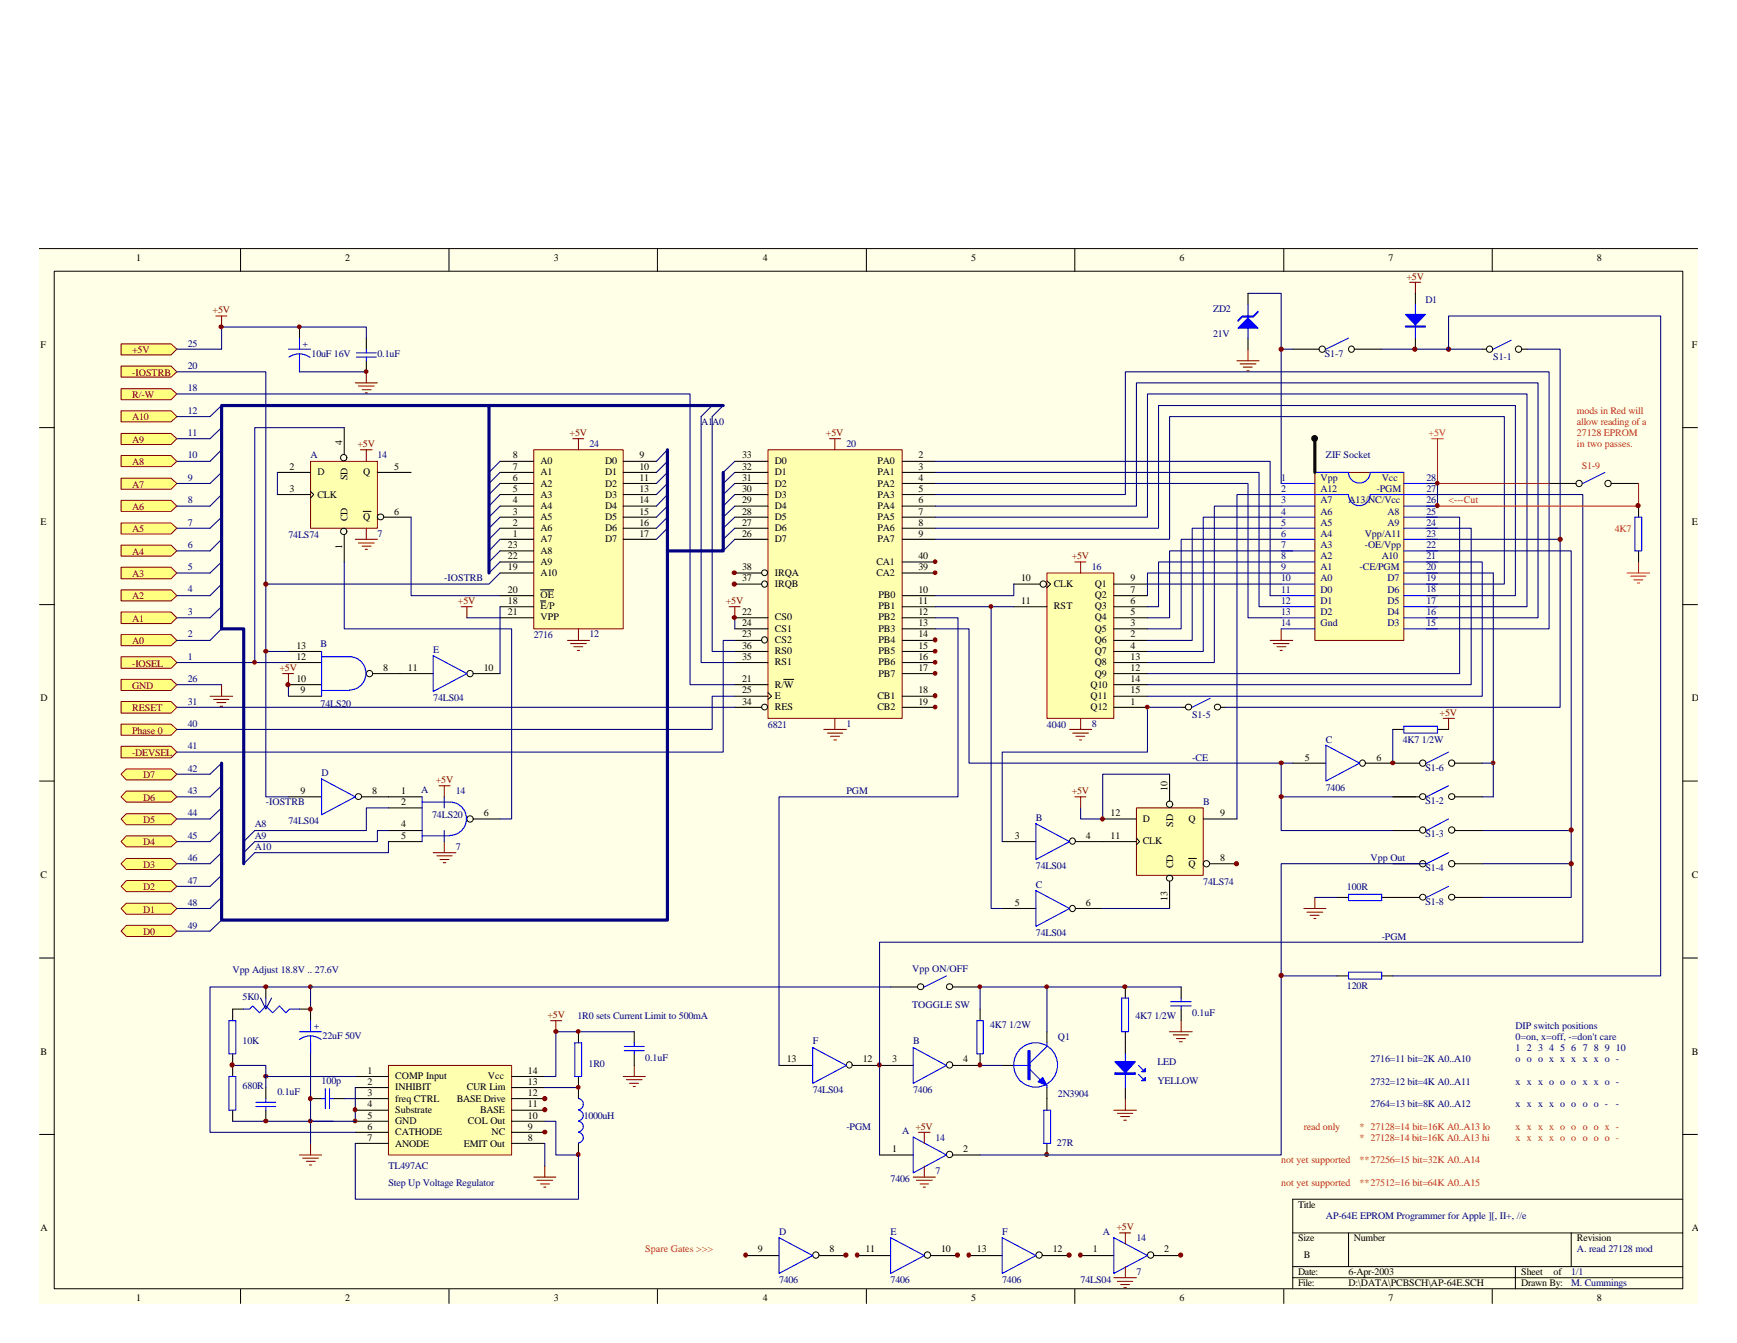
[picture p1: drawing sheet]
<svg xmlns="http://www.w3.org/2000/svg" width="279mm" height="216mm" viewBox="0 0 279 216" stroke-linecap="round" stroke-linejoin="round" font-family="sans-serif">
<path d="M6.3 40h266.7v169.5h-266.7z" fill="#ffffe8"/>
<g fill="none" stroke="#000" stroke-width=".16">
<path d="M6.3 40h266.8M38.7 40v3.6M72.2 40v3.6M105.7 40v3.6M139.4 40v3.6M172.9 40v3.6M206.5 40v3.6M240 40v3.6M8.7 43.6h262v163.6h-262zM6.3 68.7h2.4M270.7 68.7h2.3M6.3 97.2h2.4"/>
<path d="M270.7 97.2h2.3M6.3 125.6h2.4M58.2 128a.48 .48 0 0 0-.5-.4 .48 .48 0 0 0-.5 .4 .48 .48 0 0 0 .5 .5h.2l.3-.4M270.7 125.6h2.3M6.3 154h2.4M270.7 154h2.3M6.3 182.4h2.4M207.9 198.2h62.8M216.9 198.2v5.4M252.7 198.2v5.4M270.7 182.4h2.3M270.7 192.8h-62.8v14.4"/>
<path d="M38.7 207.3v2.2M72.2 207.3v2.2M105.7 207.3v2.2M139.4 207.3v2.2M172.9 207.3v2.2M206.5 207.3v2.2M207.9 203.6h62.8M207.9 205.4h62.8M240 207.3v2.2M243.8 203.6v3.6"/>
<circle cx="75.6" cy="108.3" r=".51"/>
<circle cx="172.5" cy="135.2" r=".49"/>
<circle cx="172.5" cy="146" r=".49"/>
<circle cx="136.6" cy="171.2" r=".49"/>
<circle cx="185.1" cy="201.8" r=".51"/>
</g>
<path d="M64.3 108.3h5.4M76.2 108.3h4.2M46.4 128.1h5.3M58.3 128.1h4.2M161.2 135.3h5.4M173.1 135.3h4.3M161.2 146h5.4M173.1 146h4.3M125.3 171.3h5.4M137.2 171.3h4.3M173.8 201.8h5.4M185.7 201.8h4.3" fill="none" stroke="#000" stroke-width=".17"/>
<path d="M69.7 105.4l5.4 2.9-5.4 2.9zM51.7 125.2l5.4 2.9-5.4 2.9zM166.6 132.4l5.4 2.9-5.4 2.9zM166.6 143.2l5.4 2.8-5.4 2.9zM130.7 168.4l5.4 2.9-5.4 2.9zM179.2 199l5.4 2.8-5.4 2.9z" fill="none" stroke="#00f" stroke-width=".17"/>
<path d="M50 74.2h10.7v10.7h-10.7z" fill="#ffffb0" stroke="#800000" stroke-width=".16"/>
<g fill="none" stroke="#000" stroke-width=".16">
<path d="M50 79l.5 .5-.5 .6M61.7 83.1a.48 .48 0 0 0-.5-.5 .48 .48 0 0 0-.4 .5 .48 .48 0 0 0 .4 .5l.5-.3v-.2"/>
<circle cx="55.3" cy="73.6" r=".51"/>
<circle cx="55.3" cy="85.4" r=".51"/>
</g>
<path d="M44.6 79.5h5.4M44.6 75.9h5.4M55.4 68.7v4.4M60.7 75.9h5.4M55.4 86v4.3M58.4 82.2h1.3M61.8 83.1h4.3" fill="none" stroke="#000" stroke-width=".17"/>
<path d="M182.8 129.9h10.7v10.8h-10.7z" fill="#ffffb0" stroke="#800000" stroke-width=".16"/>
<g fill="none" stroke="#000" stroke-width=".16">
<path d="M182.8 134.7l.5 .6-.5 .5M188.6 141.1a.48 .48 0 0 0-.5-.4 .48 .48 0 0 0-.4 .5 .48 .48 0 0 0 .4 .4h.3l.2-.4"/>
<circle cx="59.4" cy="108.3" r=".51"/>
<circle cx="75.6" cy="131.7" r=".51"/>
<circle cx="188.1" cy="129.3" r=".51"/>
<circle cx="194.1" cy="138.9" r=".51"/>
<circle cx="219.1" cy="122.7" r=".49"/>
<circle cx="152.7" cy="171.2" r=".51"/>
<circle cx="152.7" cy="185.6" r=".51"/>
<circle cx="131.2" cy="201.8" r=".51"/>
<circle cx="149.2" cy="201.8" r=".51"/>
<circle cx="167.1" cy="201.8" r=".51"/>
</g>
<g fill="none" stroke="#000" stroke-width=".17">
<path d="M46.4 104.7h5.3M46.4 106.5h5.3M46.4 110.1h5.3M46.4 111.9h5.3M60 108.3h4.3M62.5 135.3h5.4M62.5 128.1h5.4M62.5 129.9h5.4M62.5 133.5h5.4M76.2 131.7h4.2M177.4 135.3h5.4M177.4 131.7h5.4"/>
<path d="M188.1 124.5v4.3M191.2 138h1.2M193.5 131.7h5.5M194.6 138.9h4.4M207.9 122.7h5.4M219.7 122.7h4.3M188.1 141.7v4.3M141.5 171.3h5.4M153.3 171.3h4.3M141.5 185.7h5.4M153.3 185.7h4.3M120 201.8h5.3"/>
<path d="M131.8 201.8h4.3M137.9 201.8h5.4M149.8 201.8h4.3M155.9 201.8h5.3M167.7 201.8h4.3"/>
</g>
<path d="M51.7 105.6h4.9l.8 .2a2.46 2.46 0 0 1 1.1 1.1l.3 .9v.9l-.2 .8a2.46 2.46 0 0 1-1.1 1.1l-.5 .2-.8 .1M51.7 104.7v7.2M51.7 111h4.5M213.3 119.8l5.4 2.9-5.4 2.9zM67.9 128.9h4.9l.8 .3a2.46 2.46 0 0 1 1.1 1.1l.3 .8v1l-.2 .7a2.46 2.46 0 0 1-1.1 1.1l-.5 .3-.8 .1M67.9 128.1v7.2M67.9 134.4h4.5M146.9 168.4l5.3 2.9-5.3 2.9zM125.3 199l5.4 2.8-5.4 2.9zM143.3 199l5.4 2.8-5.4 2.9zM146.9 182.8l5.3 2.9-5.3 2.9zM161.2 199l5.4 2.8-5.4 2.9z" fill="none" stroke="#00f" stroke-width=".17"/>
<path d="M168.4 92.1h10.8v23.4h-10.8z" fill="#ffffb0" stroke="#800000" stroke-width=".16"/>
<g fill="none" stroke="#000" stroke-width=".16">
<path d="M168.4 93.4l.6 .5-.6 .6"/>
<circle cx="167.8" cy="93.9" r=".51"/>
</g>
<g fill="none" stroke="#000" stroke-width=".17">
<path d="M163.1 93.9h4.2M163.1 97.5h5.3M179.2 93.9h5.4M179.2 97.5h5.4M179.2 95.8h5.4M179.2 99.3h5.4M179.2 101.1h5.4M179.2 103h5.4M179.2 104.7h5.4M179.2 106.5h5.4M179.2 108.3h5.4M179.2 110.1h5.4"/>
<path d="M179.2 111.9h5.4M179.2 113.7h5.4"/>
</g>
<path d="M123.5 72.3h21.6v43.2h-21.6z" fill="#ffffb0" stroke="#800000" stroke-width=".16"/>
<g fill="none" stroke="#000" stroke-width=".17">
<path d="M118.2 74.2h5.3M118.2 75.9h5.3M118.2 77.7h5.3M118.2 79.5h5.3M145.1 74.2h5.4M145.1 75.9h5.4M145.1 77.7h5.4M145.1 79.5h5.4M118.2 81.4h5.3M118.2 83.1h5.3M118.2 84.9h5.3M118.2 86.7h5.3"/>
<path d="M118.2 92.1h4.3M118.2 93.9h4.3M118.2 99.3h5.3M145.1 81.4h5.4M145.1 83.1h5.4M145.1 84.9h5.4M145.1 86.7h5.4M145.1 90.3h5.4M145.1 92.1h5.4M145.1 95.8h5.4M145.1 97.5h5.4M145.1 99.3h5.4"/>
<path d="M118.2 101.1h5.3M118.2 103h4.3M118.2 104.7h5.3M118.2 106.5h5.3M118.2 110.1h5.3M118.2 111.9h5.3M118.2 113.7h4.3M126.1 109.2h1.6M145.1 101.1h5.4M145.1 103h5.4M145.1 104.7h5.4M145.1 106.5h5.4"/>
<path d="M145.1 108.3h5.4M145.1 111.9h5.4M145.1 113.7h5.4"/>
</g>
<g fill="none" stroke="#000" stroke-width=".16">
<path d="M123.4 92a.47 .47 0 0 0-.7-.3 .47 .47 0 0 0 0 .8 .47 .47 0 0 0 .7-.4M123.4 113.6a.47 .47 0 0 0-.7-.4 .47 .47 0 0 0 0 .8 .47 .47 0 0 0 .7-.3M123.5 111.3l.6 .6-.6 .5"/>
<circle cx="123" cy="93.9" r=".49"/>
<circle cx="123" cy="102.9" r=".49"/>
</g>
<path d="M85.9 72.3h14.3v28.8h-14.3z" fill="#ffffb0" stroke="#800000" stroke-width=".16"/>
<g fill="none" stroke="#000" stroke-width=".17">
<path d="M80.4 74.2h5.5M80.4 75.9h5.5M80.4 77.7h5.5M80.4 79.5h5.5M100.2 74.2h5.4M100.2 75.9h5.4M100.2 77.7h5.4M100.2 79.5h5.4M80.4 81.4h5.5M80.4 83.1h5.5M80.4 84.9h5.5M80.4 86.7h5.5"/>
<path d="M80.4 88.6h5.5M80.4 90.3h5.5M80.4 92.1h5.5M80.4 97.5h5.5M80.4 95.8h5.5M80.4 99.3h5.5M87 96.6h.8M87 94.8h2.1M100.2 81.4h5.4M100.2 83.1h5.4M100.2 84.9h5.4M100.2 86.7h5.4"/>
</g>
<g fill="#ffff80" stroke="#800000" stroke-width=".16">
<path d="M19.5 55.3h8l.9 .8-.9 1h-8z" fill-rule="evenodd"/>
<path d="M19.5 58.8h8l.9 1-.9 .8h-8z" fill-rule="evenodd"/>
<path d="M19.5 62.5h8l.9 .8-.9 1h-8z" fill-rule="evenodd"/>
<path d="M19.5 66h8l.9 1-.9 .8h-8z" fill-rule="evenodd"/>
<path d="M19.5 69.7h8l.9 .8-.9 1h-8z" fill-rule="evenodd"/>
<path d="M19.5 73.2h8l.9 1-.9 .8h-8z" fill-rule="evenodd"/>
<path d="M19.5 76.9h8l.9 .8-.9 1h-8z" fill-rule="evenodd"/>
<path d="M19.5 80.4h8l.9 1-.9 .8h-8z" fill-rule="evenodd"/>
<path d="M19.5 84.1h8l.9 .8-.9 1h-8z" fill-rule="evenodd"/>
<path d="M19.5 87.6h8l.9 1-.9 .8h-8z" fill-rule="evenodd"/>
<path d="M19.5 91.2h8l.9 .9-.9 .9h-8z" fill-rule="evenodd"/>
<path d="M19.5 94.8h8l.9 1-.9 .8h-8z" fill-rule="evenodd"/>
<path d="M19.5 98.4h8l.9 .9-.9 .9h-8z" fill-rule="evenodd"/>
<path d="M19.5 102h8l.9 1-.9 .8h-8z" fill-rule="evenodd"/>
<path d="M19.5 105.6h8l.9 .9-.9 .9h-8z" fill-rule="evenodd"/>
<path d="M19.5 109.2h8l.9 .9-.9 .9h-8z" fill-rule="evenodd"/>
<path d="M19.5 112.8h8l.9 .9-.9 .9h-8z" fill-rule="evenodd"/>
<path d="M19.5 116.4h8l.9 .9-.9 .9h-8z" fill-rule="evenodd"/>
<path d="M19.5 120h8l.9 .9-.9 .9h-8z" fill-rule="evenodd"/>
<path d="M19.5 124.5l.8-.9h7.2l.9 .9-.9 .9h-7.2z" fill-rule="evenodd"/>
<path d="M20.3 127.2h7.2l.9 .9-.9 .8h-7.2l-.8-.8z" fill-rule="evenodd"/>
<path d="M19.5 131.7l.8-.9h7.2l.9 .9-.9 .9h-7.2z" fill-rule="evenodd"/>
<path d="M20.3 134.4h7.2l.9 .9-.9 .8h-7.2l-.8-.8z" fill-rule="evenodd"/>
<path d="M20.3 138h7.2l.9 .9-.9 .9h-7.2l-.8-.9z" fill-rule="evenodd"/>
<path d="M20.3 141.6h7.2l.9 .9-.9 .8h-7.2l-.8-.8z" fill-rule="evenodd"/>
<path d="M19.5 146l.8-.8h7.2l.9 .8-.9 1h-7.2z" fill-rule="evenodd"/>
<path d="M20.3 148.8h7.2l.9 .9-.9 .8h-7.2l-.8-.8z" fill-rule="evenodd"/>
</g>
<g fill="none" stroke="#000080" stroke-width=".17">
<path d="M28.4 59.8h14.4v44.9h3.6M28.4 56.1h7.2M28.4 63.3h82.6v46.8h7.2M35.6 65.2l-1.8 1.8h-5.4M35.6 68.7l-1.8 1.8h-5.4M35.6 72.3l-1.8 1.9h-5.4M35.6 75.9l-1.8 1.8h-5.4M35.6 79.5l-1.8 1.9h-5.4M80.4 77.7l-1.7 1.8M80.4 79.5l-1.7 1.9M80.4 75.9l-1.7 1.8M80.4 74.2l-1.7 1.7"/>
<path d="M107.4 75.9l-1.8 1.8M107.4 77.7l-1.8 1.8M107.4 79.5l-1.8 1.9M107.4 74.2l-1.8 1.7M107.4 72.3l-1.8 1.9M114.6 65.2l-1.8 1.8v39.5h5.4M116.3 65.2l-1.7 1.8v37.7h3.6M118.2 74.2l-1.9 1.7M118.2 75.9l-1.9 1.8M118.2 77.7l-1.9 1.8M118.2 79.5l-1.9 1.9M35.6 83.1l-1.8 1.8h-5.4"/>
<path d="M35.6 86.7l-1.8 1.9h-5.4M35.6 90.3l-1.8 1.8h-5.4M35.6 93.9l-1.8 1.9h-5.4M35.6 97.5l-1.8 1.8h-5.4M66.1 83.1v12.7h14.3M75.1 99.3h5.3M80.4 92.1l-1.7 1.8h-35.9M80.4 81.4l-1.7 1.7M80.4 83.1l-1.7 1.8M80.4 84.9l-1.7 1.8M80.4 86.7l-1.7 1.9M80.4 88.6l-1.7 1.7"/>
<path d="M80.4 90.3l-1.7 1.8M80.4 97.5v10.8M107.4 81.4l-1.8 1.7M107.4 83.1l-1.8 1.8M107.4 84.9l-1.8 1.8M118.2 99.3v1.8M118.2 81.4l-1.9 1.7M118.2 83.1l-1.9 1.8M118.2 84.9l-1.9 1.8M118.2 86.7l-1.9 1.9M150.5 97.5h12.6M163.1 93.9v1.9h-12.6"/>
<path d="M28.4 106.5h18M28.4 110.1h7.2M28.4 113.7h89.8M35.6 101.1l-1.8 1.9h-5.4M42.8 104.7v23.4h3.6M46.4 110.1v1.8M118.2 103h-1.9v17.9h-87.9M118.2 111.9h-3.6v5.4h-86.2M35.6 122.7l-1.8 1.8h-5.4M35.6 126.3l-1.8 1.8h-5.4M35.6 129.9l-1.8 1.8h-5.4M35.6 133.5l-1.8 1.8h-5.4"/>
<path d="M35.6 137.1l-1.8 1.8h-5.4M35.6 140.7l-1.8 1.8h-5.4M35.6 144.3l-1.8 1.7h-5.4M35.6 147.9l-1.8 1.8h-5.4M168.4 158.7h12.6M141.5 171.3v14.4M157.6 162.2v-3.5h10.8v7.2M157.6 171.3h3.6"/>
</g>
<path d="M78.7 65.2h37.6M107.4 72.3v75.6h-71.8v-25.2M116.3 75.9v12.7h-8.9M78.7 92.1v-26.9h-43.1v35.9" fill="none" stroke="#000080" stroke-width=".51"/>
<g fill="none" stroke="#800000" stroke-width=".17">
<path d="M34.7 50.8h1.8M35.6 50.8v1.8M58.9 59.8v1.8M226.7 45.4h1.8M227.7 45.4v1.8M57.1 61.6h3.6M57.7 62.1h2.5M58.3 62.7h1.4M58.8 63.2h.3M92.1 70.5h1.8M93 70.5v1.8M133.4 70.5h1.8"/>
<path d="M134.3 70.5v1.8M74.2 97.5h1.7M75.1 97.5v1.8M117.3 97.5h1.7M118.2 97.5v1.8M172.9 90.3h1.8M173.8 90.3v1.8M33.8 111.9h3.6M34.4 112.4h2.4M34.9 112.9h1.4M35.4 113.5h.4M35.6 110.1v1.8"/>
<path d="M45.5 108.3h1.7M46.4 108.3v1.8M91.3 103h3.5M91.8 103.5h2.5M92.3 104h1.4M92.9 104.6h.3M93 101.1v1.9M132.5 117.3h3.6M133.1 117.9h2.5M133.6 118.4h1.4M134.1 119h.4M134.3 115.5v1.8"/>
<path d="M172 117.3h3.6M172.6 117.9h2.5M173.1 118.4h1.4M173.7 119h.3M173.8 115.5v1.8M204.3 103h3.6M204.8 103.5h2.5M205.4 104h1.4M205.9 104.6h.3M206.1 101.1v1.9M69.7 137.1h3.6M70.3 137.6h2.4"/>
<path d="M70.6 126.3h1.8M70.8 138.2h1.4M71.3 138.7h.4M71.5 126.3v1.8M71.5 135.3v1.8M209.7 146h3.6M210.2 146.6h2.6M210.7 147.2h1.5M211.3 147.7h.4M211.5 144.3v1.7M100.2 173.1h3.6M100.8 173.6h2.5"/>
<path d="M101.3 174.2h1.4M101.9 174.7h.3M102 171.3v1.8M179.2 178.5h3.6M179.7 179h2.5M180.3 179.5h1.4M181 176.6v1.9M147.7 182h1.9M148.7 182v1.8M180.8 180.1h.4"/>
</g>
<g fill="#800000" stroke="#800000" stroke-width=".16">
<circle cx="42.8" cy="93.9" r=".34"/>
<circle cx="46.3" cy="110.1" r=".34"/>
<circle cx="42.8" cy="104.7" r=".32"/>
<circle cx="141.4" cy="171.2" r=".32"/>
<circle cx="118.1" cy="99.3" r=".32"/>
<circle cx="168.3" cy="185.6" r=".32"/>
<circle cx="118.1" cy="92.1" r=".32"/>
<circle cx="118.1" cy="93.9" r=".34"/>
<circle cx="150.4" cy="92.1" r=".3"/>
<circle cx="150.4" cy="90.3" r=".3"/>
<circle cx="150.4" cy="111.8" r=".32"/>
<circle cx="150.4" cy="113.7" r=".3"/>
</g>
<path d="M143.3 158.7h4.3M153.3 158.7h4.3M181 158.7v1.7M157.6 162.2v1.9M157.6 169.4v1.9M161.2 171.3h1.9M168.4 165.9v1.7M168.4 174.8v3.7M181 165.9v3.5M181 174.8v1.8M168.4 183.8v1.9" fill="none" stroke="#000" stroke-width=".17"/>
<path d="M152.2 156.9l-3.5 1.8M157.1 164.1h1.1v5.3h-1.1zM163.1 171.3h2.6M163.9 168.8l.9-.7 1.2-.5h1.1l1.2 .5a3.6 3.6 0 0 1 1.5 1.5l.1 .4a4.2 4.2 0 0 1 0 2.4l-.2 .6a3.6 3.6 0 0 1-1.6 1.4l-1 .4h-1.1l-1.2-.5a3.6 3.6 0 0 1-1.4-1.5l-.3-1.1v-1l.3-1.1zM165.7 172l1.6 1.6M167.9 178.5h1.1v5.3h-1.1zM168.4 167.6v.6l-2.7 2.7M168.4 174.5v.3M180.4 160.4h1.1v5.5h-1.1zM181 169.4v5.4M183.1 172.7l.7 .7M183.1 171.3l.7 .7" fill="none" stroke="#00f" stroke-width=".17"/>
<g fill="#00f" stroke="#00f" stroke-width=".17">
<path d="M165.4 168.9h.3v4.7h-.3z"/>
<path d="M179.3 172.5h3.3v.2h-3.3z"/>
</g>
<g fill="#00f" stroke="#00f" stroke-width=".17">
<path d="M167 173.9l.7-.7 .7 1.3z" fill-rule="evenodd"/>
<path d="M179.3 170.7h3.3l-1.6 1.8z" fill-rule="evenodd"/>
<path d="M183.6 173.7l.6-.5v.5z" fill-rule="evenodd"/>
<path d="M183.6 172.3l.6-.5v.5z" fill-rule="evenodd"/>
</g>
<path d="M148.6 158.6a.48 .48 0 0 0-.5-.5 .48 .48 0 0 0-.5 .5 .48 .48 0 0 0 .5 .5l.2-.1 .3-.4M153.2 158.6a.48 .48 0 0 0-.4-.5 .48 .48 0 0 0-.5 .5 .48 .48 0 0 0 .4 .5l.3-.1 .2-.4" fill="none" stroke="#000" stroke-width=".16"/>
<path d="M211.5 75.9h14.3v27.1h-14.3z" fill="#ffffb0" stroke="#800000" stroke-width=".16"/>
<g fill="none" stroke="#00f" stroke-width=".17">
<path d="M206.1 79.5h10.8v.3l.4 .8 .4 .4 .6 .3h.7l.6-.3 .6-.7 .2-.8M206.1 77.7h5.4M211.5 75.9h5.4v.4l.3 .6 .5 .5 .6 .2h.7l.6-.2 .5-.5 .3-.6v-.4M220.5 79.5h10.7M220.5 75.9h5.3M225.8 77.7h5.4M206.1 81.4h5.4M206.1 84.9h5.4M206.1 86.7h5.4M206.1 88.6h5.4M206.1 90.3h5.4M206.1 83.1h5.4"/>
<path d="M206.1 92.1h5.4M206.1 93.9h5.4M206.1 95.8h5.4M206.1 97.5h5.4M206.1 99.3h5.4M225.8 81.4h5.4M225.8 84.9h5.4M225.8 86.7h5.4M225.8 88.6h5.4M225.8 90.3h5.4M225.8 83.1h5.4M225.8 92.1h5.4"/>
<path d="M225.8 93.9h5.4M225.8 95.8h5.4M225.8 97.5h5.4M225.8 99.3h5.4M206.1 101.1h5.4M225.8 101.1h5.4"/>
</g>
<path d="M211.5 70.5v5.4" fill="none" stroke="#000" stroke-width=".51"/>
<circle cx="211.5" cy="70.5" r=".3" fill="#ffffe8" stroke="#000" stroke-width=".51"/>
<g fill="none" stroke="#000080" stroke-width=".17">
<path d="M233 56.1h5.4M245.6 56.1h5.4v30.6M44.6 75.9v3.6M55.4 68.7h-14.4v37.8M150.5 77.7h50.2v21.6h5.4M150.5 75.9h52v21.6h3.6M150.5 74.2h53.8v21.6h1.8M150.5 79.5h30.5v-19.7h68.2v41.3h-19.8M206.1 79.5h-7.1v52.2M229.4 79.5h25.2v72h-113.1v19.8M229.4 77.7h1.8v3.7h-1.8M150.5 99.3h3.6v28.8h-28.8v43.2"/>
<path d="M150.5 86.7h37.6v-19.7h53.9v26.9h-12.6M150.5 84.9h35.9v-19.7h57.4v30.6h-14.4M150.5 83.1h34.1v-19.8h61v34.2h-16.2M150.5 81.4h32.3v-19.8h64.6v37.7h-18M159.4 97.5v48.5h1.8M184.6 93.9h21.5M206.1 92.1h-21.5v3.7M206.1 90.3h-19.7v7.2h-1.8M206.1 86.7h-16.1v14.4h-5.4M206.1 84.9h-14.3v18.1h-7.2M206.1 83.1h-12.6v21.6h-8.9M206.1 81.4h-10.8v25.1h-10.7"/>
<path d="M207.9 88.6h-19.8v10.7h-3.5M229.4 83.1h5.4v25.2h-50.2M229.4 84.9h7.2v25.2h-52M229.4 90.3h9v21.6h-53.8M229.4 86.7h21.6v27h-53.9M229.4 88.6h23.3v44.9h-14.3M229.4 92.1h10.8v36M150.5 101.1h5.4v21.6h52M190 113.7h-5.4v7.2h-23.4v14.4M188.1 124.5h-10.7v7.2M206.1 122.7v5.4h21.6M206.1 128.1v5.4h17.9"/>
<path d="M229.4 138.9h-23.3v46.8h-37.7M238.4 138.9h14.3M252.7 133.5v10.8h-14.3M177.4 146h10.7M211.5 144.3h3.6"/>
</g>
<g fill="none" stroke="#000" stroke-width=".16">
<path d="M191.7 113.6a.48 .48 0 0 0-.5-.4 .48 .48 0 0 0-.5 .4 .48 .48 0 0 0 .5 .5h.2l.3-.4M196.3 113.6a.48 .48 0 0 0-.4-.4 .48 .48 0 0 0-.5 .4 .48 .48 0 0 0 .4 .5h.3l.2-.4M229.4 128a.48 .48 0 0 0-.5-.4 .48 .48 0 0 0-.5 .4 .48 .48 0 0 0 .5 .5h.2l.3-.4M234 128a.48 .48 0 0 0-.5-.4 .48 .48 0 0 0-.4 .4 .48 .48 0 0 0 .4 .5h.3l.2-.4M229.4 144.2a.48 .48 0 0 0-.5-.5 .48 .48 0 0 0-.5 .5 .48 .48 0 0 0 .5 .5l.2-.1 .3-.4M234 144.2a.48 .48 0 0 0-.5-.5 .48 .48 0 0 0-.4 .5 .48 .48 0 0 0 .4 .5l.3-.1 .2-.4"/>
<circle cx="239.6" cy="56.1" r=".51"/>
<circle cx="244.3" cy="56.1" r=".51"/>
<circle cx="254" cy="77.7" r=".51"/>
<circle cx="258.7" cy="77.7" r=".51"/>
<circle cx="228.9" cy="122.7" r=".51"/>
<circle cx="228.9" cy="133.4" r=".51"/>
<circle cx="228.9" cy="138.9" r=".51"/>
<circle cx="233.5" cy="122.7" r=".51"/>
<circle cx="233.5" cy="133.4" r=".51"/>
<circle cx="233.5" cy="138.9" r=".51"/>
</g>
<g fill="none" stroke="#000" stroke-width=".17">
<path d="M227.7 47.2v1.7M227.7 54.4v1.7M238.4 56.1h.7M244.9 56.1h.7M249.2 77.7h4.3M259.2 77.7h4.4M263.6 81.4v1.7M263.6 88.6v1.7M190 113.7h.7M196.4 113.7h.7M224 122.7h4.3M224 133.5h4.3"/>
<path d="M224 138.9h4.3M224 128.1h4.3M234.1 122.7h4.3M234.1 133.5h4.3M234.1 138.9h4.3M234.1 128.1h4.3M215.1 144.3h1.8M222.2 144.3h6.1M234.1 144.3h4.3"/>
</g>
<path d="M227.7 48.9v5.5M243.1 54.7l-2.9 1.4M258.1 75.9l-3.5 1.8M263 83.1h1.1v5.5h-1.1zM194.6 112.3l-2.8 1.4M233 120.9l-3.6 1.8M233 131.7l-3.6 1.8M233 137.1l-3.6 1.8M233 126.3l-3.6 1.8M216.9 143.8h5.3v1h-5.3zM233 142.5l-3.6 1.8" fill="none" stroke="#00f" stroke-width=".17"/>
<g fill="#800000" stroke="#800000" stroke-width=".16">
<circle cx="40.9" cy="106.5" r=".3"/>
<circle cx="159.4" cy="97.5" r=".3"/>
<circle cx="198.9" cy="138.9" r=".34"/>
<circle cx="251" cy="86.7" r=".34"/>
<circle cx="252.7" cy="133.4" r=".34"/>
<circle cx="252.7" cy="138.9" r=".34"/>
<circle cx="206.1" cy="122.6" r=".32"/>
<circle cx="240.2" cy="122.6" r=".3"/>
<circle cx="206.1" cy="128.1" r=".32"/>
<circle cx="184.5" cy="113.7" r=".3"/>
<circle cx="231.2" cy="77.7" r=".3"/>
<circle cx="231.2" cy="81.3" r=".32"/>
<circle cx="263.5" cy="81.3" r=".34"/>
</g>
<path d="M226.1 52.4h3.2v.2h-3.2z" fill="#00f" stroke="#00f" stroke-width=".17"/>
<path d="M226.1 50.5h3.2l-1.6 1.7z" fill-rule="evenodd" fill="#00f" stroke="#00f" stroke-width=".17"/>
<path d="M230.3 70.5h1.9M231.2 70.5v7.2h18M263.6 77.7v3.7h-32.4M261.7 92.1h3.6M262.3 92.6h2.5M262.8 93.2h1.4M263.4 93.7h.3M263.6 90.3v1.8" fill="none" stroke="#ee0e22" stroke-width=".17"/>
<path d="M62.5 171.3h19.8v14.4h-19.8z" fill="#ffffb0" stroke="#800000" stroke-width=".16"/>
<g fill="none" stroke="#000" stroke-width=".17">
<path d="M48.2 52.6v1.8M48.2 58v1.8M58.9 54.4v1.7M58.9 58v1.8M200.7 47.2v1.7M200.7 54.4v1.7M207.9 56.1h4.3M217.9 56.1h4.3M224 117.3h1.8M231.2 117.3h1.8M42.8 158.7v1.7M190 158.7v1.7"/>
<path d="M215.1 156.9h1.8M222.2 156.9h1.8M37.4 169.4v3.7M37.4 178.5v1.8M39.2 162.2h-1.8v1.9M42.8 174.8v1.8M42.8 178.5v1.8M48.2 162.2h1.8v1.9M50 176.6h1.7M50 167.6v1.8M53.6 176.6h1.8M57.1 174.8h5.4"/>
<path d="M57.1 176.6h5.4M57.1 173.1h5.4M57.1 178.5h5.4M82.3 174.8h5.3M82.3 176.6h5.3M82.3 173.1h5.3M82.3 178.5h5.3M93 165.9v1.7M93 173.1v3.5M102 165.9v1.7M102 169.4v1.9M190 162.2v1.9"/>
<path d="M57.1 182h5.4M57.1 183.8h5.4M57.1 180.3h5.4M82.3 182h5.3M82.3 183.8h5.3M82.3 180.3h5.3M93 183.8v1.9"/>
</g>
<g fill="none" stroke="#000080" stroke-width=".17">
<path d="M48.2 59.8h10.7M58.9 54.4v-1.8h-23.3v3.5M200.7 47.2h5.4v8.9M206.1 56.1v21.6M206.1 56.1h1.8M222.2 56.1h10.8v-5.3h34.1v106.1h-43.1M55.4 90.3v10.8h26.9v30.6h-1.9M224 117.3v5.4M62.5 133.5h-1.8v1.8h-19.7l-1.8 1.8M62.5 135.3v1.8h-21.5l-1.8 1.8M62.5 129.9h-3.6v3.6h-17.9l-1.8 1.8M71.5 128.1v1.8"/>
<path d="M71.5 133.5v1.8M173.8 129.9v1.8h3.6M238.4 122.7h1.8M238.4 128.1h1.8M50 158.7h93.3M181 158.7h9M206.1 156.9h9M37.4 171.3h5.4v1.8h14.3M41.9 160.4l.9 1.8 .9-1.8M42.8 173.1v1.7M50 162.2v-3.5h-16.2v23.3h23.3M50 169.4v10.9"/>
<path d="M55.4 176.6h1.7M57.1 174.8v5.5h-7.1v3.5M87.6 174.8h5.4M102 165.9h-12.6v7.2h-1.8M37.4 180.3h16.2M87.6 180.3h1.8v5.4h3.6v7.1h-35.9v-9M87.6 183.8v3.7M157.6 185.7h10.8"/>
</g>
<g fill="#800000" stroke="#800000" stroke-width=".16">
<circle cx="57.1" cy="178.4" r=".32"/>
<circle cx="57.1" cy="180.2" r=".3"/>
<circle cx="87.6" cy="176.6" r=".34"/>
<circle cx="87.6" cy="178.4" r=".34"/>
<circle cx="87.7" cy="182" r=".32"/>
<circle cx="89.4" cy="165.8" r=".32"/>
<circle cx="93" cy="174.8" r=".3"/>
<circle cx="93" cy="185.6" r=".32"/>
<circle cx="49.9" cy="180.2" r=".3"/>
<circle cx="42.8" cy="180.2" r=".32"/>
<circle cx="42.8" cy="173" r=".32"/>
<circle cx="37.3" cy="171.2" r=".34"/>
<circle cx="49.9" cy="158.6" r=".3"/>
<circle cx="49.9" cy="162.2" r=".32"/>
<circle cx="49.9" cy="176.6" r=".32"/>
<circle cx="42.8" cy="158.6" r=".32"/>
<circle cx="35.6" cy="52.5" r=".32"/>
<circle cx="58.9" cy="59.7" r=".3"/>
<circle cx="48.1" cy="52.5" r=".3"/>
<circle cx="93" cy="165.8" r=".3"/>
<circle cx="150.4" cy="102.9" r=".32"/>
<circle cx="150.4" cy="104.7" r=".3"/>
<circle cx="150.4" cy="106.5" r=".3"/>
<circle cx="150.4" cy="108.2" r=".3"/>
<circle cx="206.1" cy="56.1" r=".34"/>
<circle cx="233" cy="56.1" r=".34"/>
<circle cx="157.6" cy="171.2" r=".32"/>
<circle cx="157.6" cy="158.6" r=".3"/>
<circle cx="168.4" cy="158.6" r=".3"/>
<circle cx="224" cy="122.6" r=".32"/>
<circle cx="189.9" cy="201.8" r=".34"/>
<circle cx="173.8" cy="201.8" r=".32"/>
<circle cx="172" cy="201.8" r=".34"/>
<circle cx="155.8" cy="201.8" r=".32"/>
<circle cx="154" cy="201.8" r=".34"/>
<circle cx="137.9" cy="201.8" r=".32"/>
<circle cx="136.1" cy="201.8" r=".34"/>
<circle cx="119.9" cy="201.8" r=".32"/>
<circle cx="227.6" cy="56.1" r=".34"/>
<circle cx="206.1" cy="156.8" r=".34"/>
<circle cx="181" cy="158.6" r=".32"/>
<circle cx="177.3" cy="131.7" r=".32"/>
</g>
<g fill="none" stroke="#800000" stroke-width=".17">
<path d="M199 58h3.5M199.5 58.5h2.5M200 59h1.4M200.6 59.6h.3M200.7 56.1v1.9M58 72.3h1.9M58.9 72.3v1.9M57.1 86.7h3.6M57.7 87.3h2.5M58.3 87.8h1.4M58.8 88.3h.3M58.9 84.9v1.8"/>
<path d="M232.2 115.5h1.7M233 115.5v1.8M172.9 128.1h1.8M173.8 128.1v1.8M88.6 164.1h1.7M89.4 164.1v1.8M188.1 165.9h3.7M188.7 166.4h2.5M189.2 167h1.5M189.7 167.5h.5M190 164.1v1.8M48.2 185.7h3.5"/>
<path d="M48.7 186.2h2.5M49.3 186.7h1.4M49.8 187.3h.3M50 183.8v1.9M85.9 189.2h3.5M86.4 189.7h2.5M87 190.3h1.4M87.5 190.8h.3M87.6 187.5v1.7M146.9 189.2h3.6M147.4 189.7h2.5M148 190.3h1.4"/>
<path d="M148.5 190.8h.3M148.7 187.5v1.7M180.1 198.2h1.8M181 198.2v1.8M179.2 205.4h3.6M179.7 206h2.5M180.3 206.5h1.4M180.8 207h.4M181 203.6v1.8"/>
</g>
<g fill="none" stroke="#00f" stroke-width=".17">
<path d="M46.4 56.1h3.6M48.2 56.9l1 .2 .7 .4M48.2 56.9l-.9 .1-.8 .4M48.2 54.4v1.7M48.2 56.9v2.9M57.3 57.4h3.2M57.3 56.7h3.2M58.9 56.1v.6M58.9 57.4v.6M200.7 48.9v5.5M216.9 54.4l-3.6 1.7M225.8 116.8h5.4v1.1h-5.4z"/>
<path d="M216.9 156.3h5.3v1.1h-5.3zM36.8 164.1h1.1v5.3h-1.1zM36.8 173.1h1.1v5.4h-1.1zM39.2 162.2h.9l.5-.5 1.1 1.1 1.1-1.1 1.1 1.1 1.1-1.1 1 1.1 .6-.6h1.6M41.1 177.9h3.3M41.1 177.2h3.3M42.8 160.4v1.3M42.8 176.6v.6M42.8 177.9v.6M48.2 165.9h3.5M50 166.5l1 .2 .6 .4M50 166.5l-1.1 .2-.7 .4"/>
<path d="M50 164.1v1.8M50 166.5v2.9M51.7 176.6h.6M52.3 175v3.2M53 176.6h.6M53 175v3.2M92.5 167.6h1.1v5.5h-1.1zM93 176.6a.9 .9 0 0 1 .8 1.2l-.4 .5-.4 .1M93 178.5l.4 .1a.85 .85 0 0 1 .4 .9 .85 .85 0 0 1-.8 .7M100.4 168.9h3.2M100.4 168.2h3.2M102 167.6v.6"/>
<path d="M102 168.9v.5M188.3 161.7h3.3M188.3 161h3.3M190 160.4v.6M190 161.7v.5M93 180.3h.4a.85 .85 0 0 1 .4 1 .85 .85 0 0 1-.8 .6M93 182l.4 .1a.85 .85 0 0 1 .4 1 .85 .85 0 0 1-.8 .6"/>
</g>
<g fill="none" stroke="#000" stroke-width=".16">
<circle cx="212.7" cy="56.1" r=".51"/>
<circle cx="217.4" cy="56.1" r=".49"/>
</g>
<path d="M35.6 101.1h3.6v37.8" fill="none" stroke="#000080" stroke-width=".51"/>
<g fill="#00f" stroke="#00f" stroke-width=".17">
<path d="M200.7 51.1l1.7 1.6h-3.3z" fill-rule="evenodd"/>
<path d="M199.1 51.5l.7-.7h1.8l.8-.8v.2l-.8 .8h-1.8l-.7 .6z" fill-rule="evenodd"/>
</g>
<g font-size="1.6">
<text x="21.9" y="41.9">1</text>
<text x="55.5" y="41.9">2</text>
<text x="89.1" y="41.9">3</text>
<text x="122.7" y="41.9">4</text>
<text x="156.2" y="41.9">5</text>
<text x="189.7" y="41.9">6</text>
<text x="223.4" y="41.9">7</text>
<text x="256.9" y="41.9">8</text>
<text x="6.5" y="55.9">F</text>
<text x="272.1" y="55.9">F</text>
<text x="55" y="71.5" transform="rotate(-90 55 71.5)">4</text>
<text x="46.6" y="75.5">2</text>
<text x="51.1" y="76.4">D</text>
<text x="55.9" y="77.2" transform="rotate(-90 55.9 77.2)">SD</text>
<text x="58.4" y="76.4">Q</text>
<text x="63.4" y="75.5">5</text>
<text x="82.5" y="73.7">8</text>
<text x="82.5" y="75.5">7</text>
<text x="82.5" y="77.3">6</text>
<text x="87" y="74.6">A0</text>
<text x="87" y="76.4">A1</text>
<text x="97.4" y="74.6">D0</text>
<text x="97.4" y="76.4">D1</text>
<text x="102.9" y="73.7">9</text>
<text x="102.9" y="75.5">10</text>
<text x="102.9" y="77.3">11</text>
<text x="119.4" y="73.7">33</text>
<text x="119.4" y="75.5">32</text>
<text x="119.4" y="77.3">31</text>
<text x="124.6" y="74.6">D0</text>
<text x="124.6" y="76.4">D1</text>
<text x="141.1" y="74.6">PA0</text>
<text x="141.1" y="76.4">PA1</text>
<text x="147.7" y="73.7">2</text>
<text x="147.7" y="75.5">3</text>
<text x="147.7" y="77.3">4</text>
<text x="46.6" y="79.1">3</text>
<text x="51.1" y="80">CLK</text>
<text x="55.9" y="83.8" transform="rotate(-90 55.9 83.8)">CD</text>
<text x="58.4" y="83.6">Q</text>
<text x="63.4" y="82.7">6</text>
<text x="82.5" y="79.1">5</text>
<text x="82.5" y="80.9">4</text>
<text x="82.5" y="82.7">3</text>
<text x="87" y="78.2">A2</text>
<text x="87" y="80">A3</text>
<text x="87" y="81.8">A4</text>
<text x="87" y="83.6">A5</text>
<text x="97.4" y="78.2">D2</text>
<text x="97.4" y="80">D3</text>
<text x="97.4" y="81.8">D4</text>
<text x="97.4" y="83.6">D5</text>
<text x="102.9" y="79.1">13</text>
<text x="102.9" y="80.9">14</text>
<text x="102.9" y="82.7">15</text>
<text x="119.4" y="79.1">30</text>
<text x="119.4" y="80.9">29</text>
<text x="119.4" y="82.7">28</text>
<text x="124.6" y="78.2">D2</text>
<text x="124.6" y="80">D3</text>
<text x="124.6" y="81.8">D4</text>
<text x="124.6" y="83.6">D5</text>
<text x="141.1" y="78.2">PA2</text>
<text x="141.1" y="80">PA3</text>
<text x="141.1" y="81.8">PA4</text>
<text x="141.1" y="83.6">PA5</text>
<text x="147.7" y="79.1">5</text>
<text x="147.7" y="80.9">6</text>
<text x="147.7" y="82.7">7</text>
<text x="6.5" y="84.3">E</text>
<text x="55" y="88.3" transform="rotate(-90 55 88.3)">1</text>
<text x="81.7" y="88.1">23</text>
<text x="81.7" y="89.9">22</text>
<text x="82.5" y="84.5">2</text>
<text x="82.5" y="86.3">1</text>
<text x="87" y="85.4">A6</text>
<text x="87" y="87.2">A7</text>
<text x="87" y="89">A8</text>
<text x="97.4" y="85.4">D6</text>
<text x="97.4" y="87.2">D7</text>
<text x="102.9" y="84.5">16</text>
<text x="102.9" y="86.3">17</text>
<text x="119.4" y="84.5">27</text>
<text x="119.4" y="86.3">26</text>
<text x="124.6" y="85.4">D6</text>
<text x="124.6" y="87.2">D7</text>
<text x="141.1" y="85.4">PA6</text>
<text x="141.1" y="87.2">PA7</text>
<text x="147.7" y="84.5">8</text>
<text x="147.7" y="86.3">9</text>
<text x="147.7" y="89.9">40</text>
<text x="272.1" y="84.3">E</text>
<text x="81.7" y="91.7">19</text>
<text x="81.7" y="95.2">20</text>
<text x="87" y="90.8">A9</text>
<text x="87" y="92.5">A10</text>
<text x="119.4" y="91.7">38</text>
<text x="119.4" y="93.5">37</text>
<text x="124.6" y="92.5">IRQA</text>
<text x="124.6" y="94.4">IRQB</text>
<text x="141" y="90.8">CA1</text>
<text x="141" y="92.5">CA2</text>
<text x="147.7" y="95.2">10</text>
<text x="147.7" y="91.7">39</text>
<text x="164.3" y="93.5">10</text>
<text x="169.5" y="94.4">CLK</text>
<text x="176.1" y="94.4">Q1</text>
<text x="181.9" y="93.5">9</text>
<text x="181.9" y="95.2">7</text>
<text x="81.7" y="97.1">18</text>
<text x="81.7" y="98.9">21</text>
<text x="87" y="98">E/P</text>
<text x="87" y="96.2">OE</text>
<text x="87" y="99.7">VPP</text>
<text x="119.4" y="98.9">22</text>
<text x="119.4" y="100.7">24</text>
<text x="124.6" y="99.7">CS0</text>
<text x="124.6" y="101.6">CS1</text>
<text x="141.3" y="96.2">PB0</text>
<text x="141.3" y="98">PB1</text>
<text x="141.3" y="99.7">PB2</text>
<text x="141.3" y="101.6">PB3</text>
<text x="147.7" y="97.1">11</text>
<text x="147.7" y="98.9">12</text>
<text x="147.7" y="100.7">13</text>
<text x="164.3" y="97.1">11</text>
<text x="169.5" y="98">RST</text>
<text x="176.1" y="96.2">Q2</text>
<text x="176.1" y="98">Q3</text>
<text x="176.1" y="99.7">Q4</text>
<text x="176.1" y="101.6">Q5</text>
<text x="181.9" y="97.1">6</text>
<text x="181.9" y="98.9">5</text>
<text x="181.9" y="100.7">3</text>
<text x="47.7" y="104.3">13</text>
<text x="47.7" y="106.1">12</text>
<text x="61.6" y="107.9">8</text>
<text x="65.6" y="107.9">11</text>
<text x="77.8" y="107.9">10</text>
<text x="119.4" y="102.4">23</text>
<text x="119.4" y="104.3">36</text>
<text x="119.4" y="106.1">35</text>
<text x="124.6" y="103.4">CS2</text>
<text x="124.6" y="105.2">RS0</text>
<text x="124.6" y="106.9">RS1</text>
<text x="141.3" y="103.4">PB4</text>
<text x="141.3" y="105.2">PB5</text>
<text x="141.3" y="106.9">PB6</text>
<text x="147.7" y="102.4">14</text>
<text x="147.7" y="104.3">15</text>
<text x="147.7" y="106.1">16</text>
<text x="147.7" y="107.9">17</text>
<text x="176.1" y="103.4">Q6</text>
<text x="176.1" y="105.2">Q7</text>
<text x="176.1" y="106.9">Q8</text>
<text x="181.9" y="102.4">2</text>
<text x="181.9" y="104.3">4</text>
<text x="181.9" y="106.1">13</text>
<text x="181.9" y="107.9">12</text>
<text x="6.5" y="112.7">D</text>
<text x="47.7" y="109.6">10</text>
<text x="48.3" y="111.4">9</text>
<text x="119.4" y="109.6">21</text>
<text x="119.4" y="111.4">25</text>
<text x="119.4" y="113.3">34</text>
<text x="124.6" y="110.6">R/W</text>
<text x="124.6" y="112.4">E</text>
<text x="141.1" y="112.4">CB1</text>
<text x="141.3" y="108.8">PB7</text>
<text x="147.7" y="111.4">18</text>
<text x="147.7" y="113.3">19</text>
<text x="175.4" y="110.6">Q10</text>
<text x="175.4" y="112.4">Q11</text>
<text x="176.1" y="108.8">Q9</text>
<text x="181.9" y="109.6">14</text>
<text x="181.9" y="111.4">15</text>
<text x="181.9" y="113.3">1</text>
<text x="272.1" y="112.7">D</text>
<text x="124.6" y="114.1">RES</text>
<text x="141.1" y="114.1">CB2</text>
<text x="175.4" y="114.1">Q12</text>
<text x="209.9" y="122.3">5</text>
<text x="221.4" y="122.3">6</text>
<text x="48.3" y="127.7">9</text>
<text x="59.9" y="127.7">8</text>
<text x="64.5" y="127.7">1</text>
<text x="64.5" y="129.5">2</text>
<text x="77.8" y="131.2">6</text>
<text x="178.6" y="131.2">12</text>
<text x="187.8" y="127.2" transform="rotate(-90 187.8 127.2)">10</text>
<text x="196.3" y="131.2">9</text>
<text x="64.5" y="133">4</text>
<text x="64.5" y="134.9">5</text>
<text x="163.2" y="134.9">3</text>
<text x="174.7" y="134.9">4</text>
<text x="178.6" y="134.9">11</text>
<text x="183.8" y="135.7">CLK</text>
<text x="183.8" y="132.2">D</text>
<text x="188.7" y="132.9" transform="rotate(-90 188.7 132.9)">SD</text>
<text x="191.2" y="132.2">Q</text>
<text x="6.5" y="141.1">C</text>
<text x="188.7" y="139.6" transform="rotate(-90 188.7 139.6)">CD</text>
<text x="191.2" y="139.4">Q</text>
<text x="196.3" y="138.4">8</text>
<text x="272.1" y="141.1">C</text>
<text x="163.2" y="145.6">5</text>
<text x="174.7" y="145.6">6</text>
<text x="187.8" y="144.8" transform="rotate(-90 187.8 144.8)">13</text>
<text x="6.5" y="169.6">B</text>
<text x="59.1" y="172.6">1</text>
<text x="63.6" y="173.5">COMP Input</text>
<text x="78.5" y="173.5">Vcc</text>
<text x="84.9" y="172.6">14</text>
<text x="126.6" y="170.8">13</text>
<text x="138.8" y="170.8">12</text>
<text x="143.5" y="170.8">3</text>
<text x="154.9" y="170.8">4</text>
<text x="272.1" y="169.6">B</text>
<text x="59.1" y="174.4">2</text>
<text x="59.1" y="176.2">3</text>
<text x="59.1" y="179.8">5</text>
<text x="59.1" y="178">4</text>
<text x="63.6" y="175.3">INHIBIT</text>
<text x="63.6" y="177.1">freq CTRL</text>
<text x="63.6" y="178.9">Substrate</text>
<text x="73.5" y="177.1">BASE Drive</text>
<text x="75.1" y="175.3">CUR Lim</text>
<text x="77.2" y="178.9">BASE</text>
<text x="84.9" y="178">11</text>
<text x="84.9" y="179.8">10</text>
<text x="84.9" y="176.2">12</text>
<text x="84.9" y="174.4">13</text>
<text x="59.1" y="181.6">6</text>
<text x="59.1" y="183.4">7</text>
<text x="63.6" y="182.5">CATHODE</text>
<text x="63.6" y="180.7">GND</text>
<text x="63.6" y="184.3">ANODE</text>
<text x="74.6" y="184.3">EMIT Out</text>
<text x="75.3" y="180.7">COL Out</text>
<text x="79.1" y="182.5">NC</text>
<text x="84.9" y="183.4">8</text>
<text x="84.9" y="181.6">9</text>
<text x="143.5" y="185.2">1</text>
<text x="154.9" y="185.2">2</text>
<text x="6.5" y="198">A</text>
<text x="208.8" y="194.1">Title</text>
<text x="272.1" y="198">A</text>
<text x="121.9" y="201.3">9</text>
<text x="133.4" y="201.3">8</text>
<text x="139.2" y="201.3">11</text>
<text x="151.4" y="201.3">10</text>
<text x="157.1" y="201.3">13</text>
<text x="169.3" y="201.3">12</text>
<text x="175.8" y="201.3">1</text>
<text x="187.3" y="201.3">2</text>
<text x="208.8" y="199.6">Size</text>
<text x="209.7" y="202.3">B</text>
<text x="217.8" y="199.6">Number</text>
<text x="253.7" y="199.6">Revision</text>
<text x="21.9" y="209.1">1</text>
<text x="55.5" y="209.1">2</text>
<text x="89.1" y="209.1">3</text>
<text x="122.7" y="209.1">4</text>
<text x="156.2" y="209.1">5</text>
<text x="189.7" y="209.1">6</text>
<text x="208.8" y="206.8">File:</text>
<text x="208.8" y="205">Date:</text>
<text x="216.9" y="206.8">D:\DATA\PCBSCH\AP-64E.SCH</text>
<text x="216.9" y="205">6-Apr-2003</text>
<text x="223.4" y="209.1">7</text>
<text x="244.7" y="205">Sheet</text>
<text x="244.7" y="206.8">Drawn By:</text>
<text x="249.9" y="205">of</text>
<text x="256.9" y="209.1">8</text>
</g>
<g font-size="1.6" fill="#800000">
<text x="226.2" y="45">+5V</text>
<text x="34.2" y="50.3">+5V</text>
<text x="21.3" y="56.8">+5V</text>
<text x="21.3" y="60.4">-IOSTRB</text>
<text x="21.3" y="64">R/-W</text>
<text x="21.3" y="67.6">A10</text>
<text x="21.3" y="71.2">A9</text>
<text x="57.5" y="71.9">+5V</text>
<text x="91.6" y="70.1">+5V</text>
<text x="132.8" y="70.1">+5V</text>
<text x="21.3" y="74.8">A8</text>
<text x="21.3" y="78.4">A7</text>
<text x="21.3" y="82">A6</text>
<text x="21.3" y="85.6">A5</text>
<text x="21.3" y="89.2">A4</text>
<text x="172.4" y="89.9">+5V</text>
<text x="21.3" y="92.8">A3</text>
<text x="21.3" y="96.4">A2</text>
<text x="21.3" y="100">A1</text>
<text x="73.7" y="97.1">+5V</text>
<text x="116.8" y="97.1">+5V</text>
<text x="21.3" y="103.5">A0</text>
<text x="21.3" y="107.2">-IOSEL</text>
<text x="45" y="107.9">+5V</text>
<text x="21.3" y="110.7">GND</text>
<text x="21.3" y="114.3">RESET</text>
<text x="21.3" y="117.9">Phase 0</text>
<text x="231.6" y="115.1">+5V</text>
<text x="21.3" y="121.5">-DEVSEL</text>
<text x="23" y="125.1">D7</text>
<text x="70.1" y="125.8">+5V</text>
<text x="23" y="128.7">D6</text>
<text x="172.4" y="127.7">+5V</text>
<text x="23" y="132.3">D5</text>
<text x="23" y="135.9">D4</text>
<text x="23" y="139.5">D3</text>
<text x="23" y="143.1">D2</text>
<text x="23" y="146.7">D1</text>
<text x="23" y="150.3">D0</text>
<text x="88.1" y="163.6">+5V</text>
<text x="147.2" y="181.6">+5V</text>
<text x="179.6" y="197.8">+5V</text>
</g>
<g font-size="1.6" fill="#000080">
<text x="195.2" y="50.1">ZD2</text>
<text x="229.3" y="48.7">D1</text>
<text x="30.2" y="55.7">25</text>
<text x="30.2" y="59.4">20</text>
<text x="48.7" y="55.7">+</text>
<text x="50.1" y="57.3">10uF 16V</text>
<text x="60.7" y="57.3">0.1uF</text>
<text x="195.2" y="54.1">21V</text>
<text x="213.1" y="57.3">S1-7</text>
<text x="240.2" y="57.9">S1-1</text>
<text x="30.2" y="62.9">18</text>
<text x="30.2" y="66.5">12</text>
<text x="30.2" y="70.1">11</text>
<text x="94.8" y="71.9">24</text>
<text x="112.8" y="68.3">A1</text>
<text x="114.6" y="68.3">A0</text>
<text x="136.1" y="71.9">20</text>
<text x="30.2" y="73.7">10</text>
<text x="30.2" y="77.3">9</text>
<text x="50" y="73.7">A</text>
<text x="60.7" y="73.7">14</text>
<text x="206.1" y="77.3">1</text>
<text x="212.4" y="77.3">Vpp</text>
<text x="213.3" y="73.7">ZIF Socket</text>
<text x="222.2" y="77.3">Vcc</text>
<text x="229.4" y="77.3">28</text>
<text x="30.2" y="80.9">8</text>
<text x="206.1" y="79.1">2</text>
<text x="206.1" y="80.9">3</text>
<text x="206.1" y="82.7">4</text>
<text x="212.4" y="79.1">A12</text>
<text x="212.4" y="80.9">A7</text>
<text x="212.4" y="82.7">A6</text>
<text x="216.9" y="80.9">A13/NC/Vcc</text>
<text x="221.4" y="79.1">-PGM</text>
<text x="223.2" y="82.7">A8</text>
<text x="229.4" y="82.7">25</text>
<text x="229.4" y="80.9">26</text>
<text x="229.4" y="79.1">27</text>
<text x="30.2" y="84.5">7</text>
<text x="30.2" y="88.1">6</text>
<text x="46.4" y="86.4">74LS74</text>
<text x="60.7" y="86.3">7</text>
<text x="206.1" y="84.5">5</text>
<text x="206.1" y="86.3">6</text>
<text x="206.1" y="88.1">7</text>
<text x="206.1" y="89.9">8</text>
<text x="212.4" y="84.5">A5</text>
<text x="212.4" y="86.3">A4</text>
<text x="212.4" y="88.1">A3</text>
<text x="212.4" y="89.9">A2</text>
<text x="219.5" y="88.1">-OE/Vpp</text>
<text x="219.5" y="86.3">Vpp/A11</text>
<text x="222.2" y="89.9">A10</text>
<text x="223.2" y="84.5">A9</text>
<text x="229.4" y="89.9">21</text>
<text x="229.4" y="88.1">22</text>
<text x="229.4" y="86.3">23</text>
<text x="229.4" y="84.5">24</text>
<text x="30.2" y="95.2">4</text>
<text x="30.2" y="91.7">5</text>
<text x="71.5" y="93.5">-IOSTRB</text>
<text x="175.6" y="91.7">16</text>
<text x="206.1" y="91.7">9</text>
<text x="206.1" y="93.5">10</text>
<text x="206.1" y="95.3">11</text>
<text x="212.4" y="91.7">A1</text>
<text x="212.4" y="93.5">A0</text>
<text x="212.4" y="95.3">D0</text>
<text x="218.7" y="91.7">-CE/PGM</text>
<text x="223.2" y="95.3">D6</text>
<text x="223.2" y="93.5">D7</text>
<text x="229.4" y="95.2">18</text>
<text x="229.4" y="93.5">19</text>
<text x="229.4" y="91.7">20</text>
<text x="30.2" y="98.9">3</text>
<text x="206.1" y="97.1">12</text>
<text x="206.1" y="98.9">13</text>
<text x="206.1" y="100.7">14</text>
<text x="212.4" y="97.1">D1</text>
<text x="212.4" y="98.9">D2</text>
<text x="212.4" y="100.7">Gnd</text>
<text x="223.2" y="100.7">D3</text>
<text x="223.2" y="98.9">D4</text>
<text x="223.2" y="97.1">D5</text>
<text x="229.4" y="100.7">15</text>
<text x="229.4" y="98.9">16</text>
<text x="229.4" y="97.1">17</text>
<text x="30.2" y="102.4">2</text>
<text x="30.2" y="106.1">1</text>
<text x="51.6" y="104.1">B</text>
<text x="69.7" y="105">E</text>
<text x="85.9" y="102.6">2716</text>
<text x="94.8" y="102.4">12</text>
<text x="30.2" y="109.6">26</text>
<text x="30.2" y="113.3">31</text>
<text x="51.6" y="113.6">74LS20</text>
<text x="69.7" y="112.7">74LS04</text>
<text x="30.2" y="116.8">40</text>
<text x="123.5" y="117">6821</text>
<text x="136.1" y="116.8">1</text>
<text x="168.4" y="117">4040</text>
<text x="175.6" y="116.8">8</text>
<text x="191.8" y="115.4">S1-5</text>
<text x="213.3" y="119.4">C</text>
<text x="225.6" y="119.4">4K7 1/2W</text>
<text x="30.2" y="120.5">41</text>
<text x="30.2" y="124">42</text>
<text x="51.7" y="124.8">D</text>
<text x="191.8" y="122.3">-CE</text>
<text x="229.3" y="123.9">S1-6</text>
<text x="30.2" y="131.2">44</text>
<text x="30.2" y="127.7">43</text>
<text x="42.8" y="129.5">-IOSTRB</text>
<text x="67.7" y="127.5">A</text>
<text x="69.5" y="131.6">74LS20</text>
<text x="73.3" y="127.7">14</text>
<text x="136.1" y="127.7">PGM</text>
<text x="166.6" y="132">B</text>
<text x="193.5" y="129.5">B</text>
<text x="213.3" y="127.1">7406</text>
<text x="229.3" y="129.3">S1-2</text>
<text x="30.2" y="134.9">45</text>
<text x="41" y="133">A8</text>
<text x="41" y="136.7">A10</text>
<text x="41" y="134.9">A9</text>
<text x="46.4" y="132.5">74LS04</text>
<text x="73.3" y="136.7">7</text>
<text x="229.3" y="134.6">S1-3</text>
<text x="30.2" y="142.1">47</text>
<text x="30.2" y="138.4">46</text>
<text x="166.6" y="139.7">74LS04</text>
<text x="166.6" y="142.7">C</text>
<text x="193.5" y="142.2">74LS74</text>
<text x="216.7" y="143.1">100R</text>
<text x="220.5" y="138.4">Vpp Out</text>
<text x="229.3" y="140">S1-4</text>
<text x="30.2" y="149.3">49</text>
<text x="30.2" y="145.6">48</text>
<text x="229.3" y="145.5">S1-8</text>
<text x="166.6" y="150.5">74LS04</text>
<text x="222.2" y="151">-PGM</text>
<text x="37.4" y="156.4">Vpp Adjust 18.8V .. 27.6V</text>
<text x="39" y="160.7">5K0</text>
<text x="146.7" y="156.2">Vpp ON/OFF</text>
<text x="146.7" y="162">TOGGLE SW</text>
<text x="216.7" y="158.9">120R</text>
<text x="39" y="167.9">10K</text>
<text x="50.5" y="165.4">+</text>
<text x="51.9" y="167">22uF 50V</text>
<text x="92.9" y="163.8">1R0 sets Current Limit to 500mA</text>
<text x="130.7" y="167.9">F</text>
<text x="146.9" y="167.9">B</text>
<text x="159.3" y="165.3">4K7 1/2W</text>
<text x="170.2" y="167.2">Q1</text>
<text x="182.6" y="163.8">4K7 1/2W</text>
<text x="191.8" y="163.4">0.1uF</text>
<text x="243.8" y="167.2">0=on, x=off, -=don't care</text>
<text x="243.8" y="165.4">DIP switch positions</text>
<text x="94.7" y="171.5">1R0</text>
<text x="103.8" y="170.6">0.1uF</text>
<text x="186.2" y="171.2">LED</text>
<text x="220.5" y="170.8">2716=11 bit=2K A0..A10</text>
<text x="243.8" y="170.8">o o o x x x x x o -</text>
<text x="243.8" y="169">1</text>
<text x="245.6" y="169">2</text>
<text x="247.4" y="169">3</text>
<text x="249.2" y="169">4</text>
<text x="251" y="169">5</text>
<text x="252.7" y="169">6</text>
<text x="254.6" y="169">7</text>
<text x="256.4" y="169">8</text>
<text x="258.1" y="169">9</text>
<text x="259.9" y="169">10</text>
<text x="39" y="175.1">680R</text>
<text x="44.6" y="176">0.1uF</text>
<text x="51.7" y="174.2">100p</text>
<text x="93.9" y="179.8">1000uH</text>
<text x="130.7" y="175.7">74LS04</text>
<text x="146.9" y="175.7">7406</text>
<text x="170.2" y="176.4">2N3904</text>
<text x="186.2" y="174.2">YELLOW</text>
<text x="220.5" y="174.4">2732=12 bit=4K A0..A11</text>
<text x="220.5" y="178">2764=13 bit=8K A0..A12</text>
<text x="243.8" y="174.4">x x x o o o x x o -</text>
<text x="243.8" y="178">x x x x o o o o -</text>
<text x="259.9" y="178">-</text>
<text x="136.1" y="181.6">-PGM</text>
<text x="145.1" y="182.3">A</text>
<text x="150.5" y="183.4">14</text>
<text x="170" y="184.1">27R</text>
<text x="62.5" y="187.9">TL497AC</text>
<text x="62.5" y="190.6">Step Up Voltage Regulator</text>
<text x="143.3" y="190.1">7406</text>
<text x="150.5" y="188.8">7</text>
<text x="213.3" y="196">AP-64E EPROM Programmer for Apple ][, II+, //e</text>
<text x="125.3" y="198.5">D</text>
<text x="143.3" y="198.5">E</text>
<text x="161.2" y="198.5">F</text>
<text x="177.4" y="198.5">A</text>
<text x="182.8" y="199.6">14</text>
<text x="253.7" y="201.3">A. read 27128 mod</text>
<text x="125.3" y="206.2">7406</text>
<text x="143.3" y="206.2">7406</text>
<text x="161.2" y="206.2">7406</text>
<text x="173.8" y="206.2">74LS04</text>
<text x="182.8" y="205">7</text>
<text x="252.7" y="206.8">M. Cummings</text>
<text x="252.7" y="205">1/1</text>
</g>
<g font-size="1.6" fill="#ee0e22">
<text x="229.8" y="70.1">+5V</text>
<text x="253.7" y="66.5">mods in Red will</text>
<text x="253.7" y="68.3">allow reading of a</text>
<text x="253.7" y="70.1">27128 EPROM</text>
<text x="253.7" y="71.9">in two passes.</text>
<text x="254.4" y="75.4">S1-9</text>
<text x="233" y="80.9">&lt;---Cut</text>
<text x="259.8" y="85.6">4K7</text>
<text x="209.7" y="181.6">read only</text>
<text x="218.7" y="183.4">* 27128=14 bit=16K A0..A13 hi</text>
<text x="218.7" y="181.6">* 27128=14 bit=16K A0..A13 lo</text>
<text x="243.8" y="181.6">x x x x o o o o x -</text>
<text x="243.8" y="183.4">x x x x o o o o o -</text>
<text x="206.1" y="187">not yet supported</text>
<text x="206.1" y="190.6">not yet supported</text>
<text x="218.7" y="187">**27256=15 bit=32K A0..A14</text>
<text x="218.7" y="190.6">**27512=16 bit=64K A0..A15</text>
<text x="103.8" y="201.3">Spare Gates &gt;&gt;&gt;</text>
</g>
</svg>
